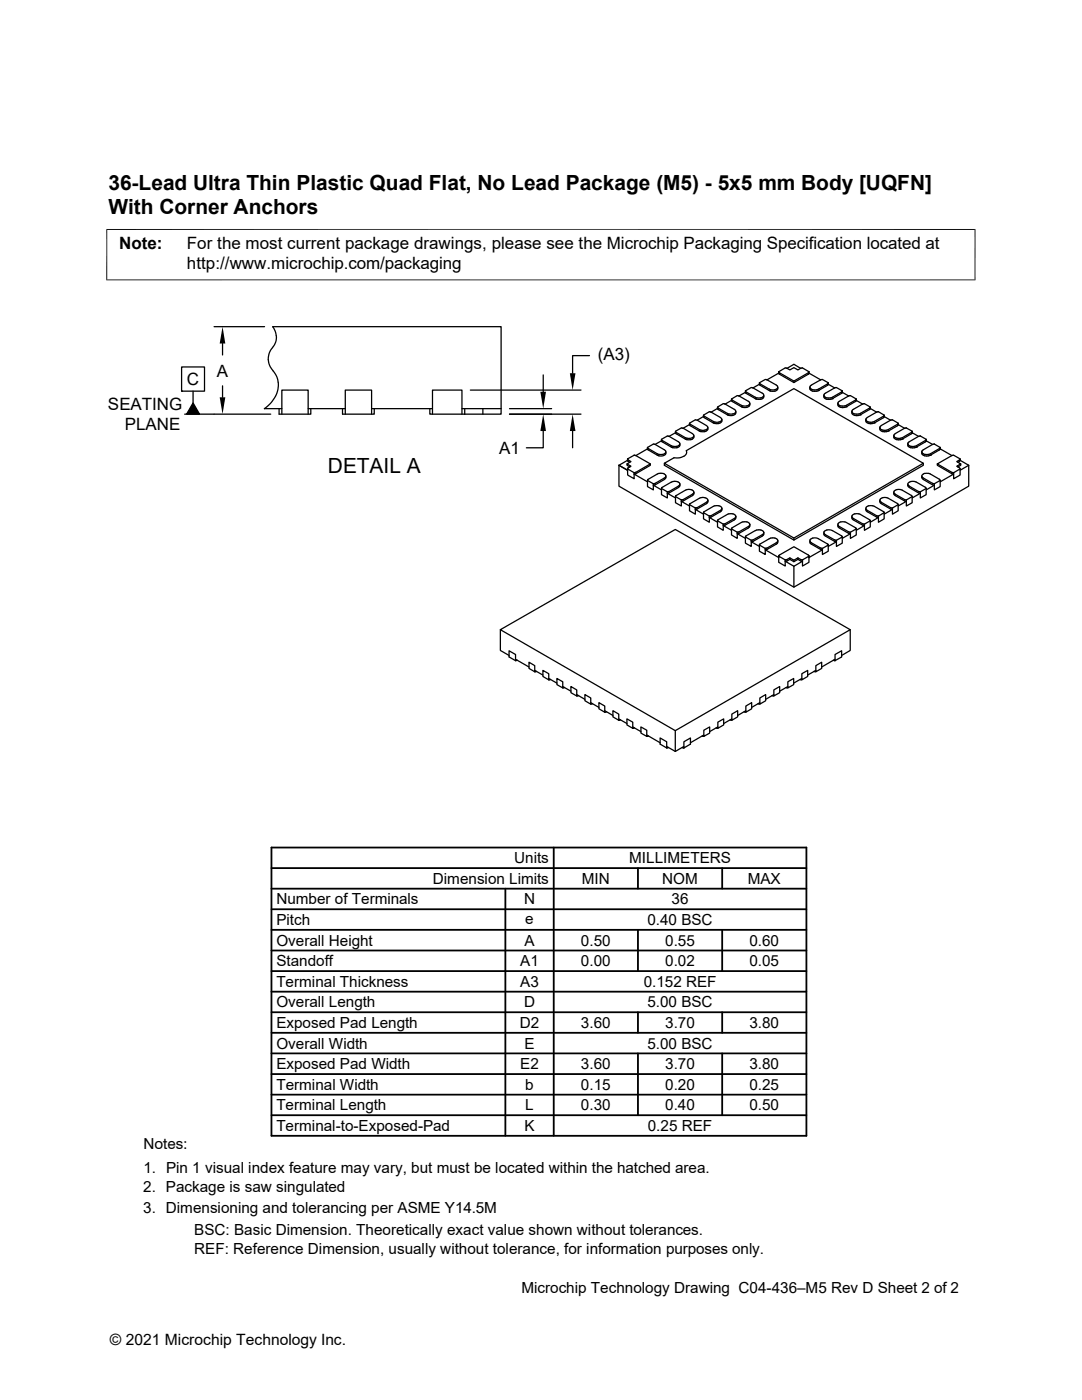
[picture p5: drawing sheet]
<svg xmlns="http://www.w3.org/2000/svg" width="216mm" height="279mm" viewBox="0 0 216 279" stroke-linecap="round" stroke-linejoin="round" font-family="sans-serif">
<g fill="none" stroke="#000" stroke-width=".25">
<path d="M36.2 73.2h4.6v4.9h-4.6zM36.2 78.1h.1M38.5 78.1v2.3M42.7 65.2h10.1M44.4 68.6v2.2M44.4 77v2.3M54.4 74a3.9 3.9 0 0 1 1.1 2.3M54.5 74a3.6 3.6 0 0 1 .3-5.2 3.5 3.5 0 0 0-.4-3.6h45.6v16.4h-7.8M55.5 76.3a5.7 5.7 0 0 1-2.7 5.3M93.9 77.9h22M108.4 74.8v3.4M117.6 71h-3.3v3.5"/>
<path d="M146 79.9l-1.3 .7M146 79.9l.1 .2 2.2 1.2M146 79.6l.1 .2 2.2 1.2M147.3 79h-.2l-1.1 .6v.3M147.3 79l2.3 1.3M148.7 78.3v-.3l1.4-.7 2.3 1.4M148.7 78.3l-1.2 .7M148.8 78.3l.1 .2 1.8 1.1M148.8 78l.1 .2 1.8 1.1M150.7 79.6l.3 .1M150.7 79.3l1.1 .1M150.7 79.6h.1"/>
<path d="M151 79.7h.8M151.5 76.7v-.3l1.3-.7 2.2 1.3 .2 .3-.3 .4M151.5 76.7l-1.2 .7M151.5 76.7l.1 .1M151.5 76.4l.1 .1M151.6 76.8l1.9 1.2M151.6 76.5l1.9 1.2M152.1 79.6l-.3 .1M152.1 79.3l-.3 .1M152.3 78.7a.37 .37 0 0 1-.2 .6M152.4 78.9v.5l-.3 .2M153.5 78l1.1 .1"/>
<path d="M153.5 77.7l1.1 .1M153.5 77.9h.1M154.9 78l-.3 .1M154.9 77.7l-.3 .1M155.2 77.3v.4l-.3 .2M155.4 74.5l-2.3 1.3M155.4 74.2l.1 .2 2.9 1.7 2.9-1.7 .1-.2M155.4 74.2v.3M156.9 73.4h-.2l-1.3 .8M156.9 73.5h.2M157 73.5l1.4-.8 1.4 .8M158.4 76.1v.2"/>
<path d="M159.9 73.5l-.7 .3-.8-.4-.8 .4-.5-.3M159.9 73.4h.2l1.3 .8M161.4 74.2v.3M161.4 74.5l-3 1.8-3-1.8M161.4 74.5l2.3 1.3M161.6 77.3l.1 .2M161.6 77.3l.1 .4M161.6 77.7l.3 .2M161.6 77.5l.3 .2M161.7 77.1l-.1 .2M161.9 78l.3 .1M161.9 77.7l.3 .1"/>
<path d="M163.3 77.9h.1M163.3 78l-1.1 .1M163.3 77.7l-1.1 .1M164.4 78.9l.1 .2M164.4 78.9l.1 .5M164.4 79.4l.3 .2M164.4 79.1l.3 .2M164.5 78.7l-.1 .2M164.7 79.6l.3 .1M164.7 79.3l.3 .1M165.2 76.8l-1.9 1.2M165.2 76.5l-1.9 1.2"/>
<path d="M165.3 76.7v-.3l-1.3-.7-2.4 1.4M165.3 76.4l-.1 .1M165.3 76.7h.1M165.3 76.7l-.1 .1M165.3 76.7l1.2 .7M165.8 79.7h-.8M166.1 79.6h.1M166.1 79.6l-.3 .1M166.1 79.3l-1.1 .1M166.9 77.3h.1M166.9 77.3l-2.5 1.4M166.9 77.3l1.2 .7v.3"/>
<path d="M168 78.4l-1.9 1.2M168 78.1l-1.9 1.2M168.1 78h.1M168.1 78.3h.1M168.1 78.3l-.1 .1M168.1 78l-.1 .1M168.1 78.3l1.2 .7M169.5 79l-2.3 1.3M169.7 79h.1M169.7 79h-.2M169.7 79l1.2 .6v.3M170.8 79.7l-1.9 1.2"/>
<path d="M170.9 79.6h.1M170.9 79.9h.1M170.9 79.9l-.1 .1M170.9 79.6l-.1 .1M170.9 79.9l1.2 .7M36.9 82.7h17.1M38.5 80.4l1.3 2.3h-2.6zM52.7 81.6h3.5M55.7 81.6v1.1h6.3v-1.1M56.2 82.7v-4.8h5.3v4.8M61.5 81.6h7.4M68.3 81.6v1.1h6.4v-1.1"/>
<path d="M68.9 82.7v-4.8h5.2v4.8M74.1 81.6h12.2M85.8 81.6v1.1h6.9M86.3 82.7v-4.8h5.9v4.8M92.7 81.6v1.1M96.4 81.6v1.1M100 81.6v1.1h-7.3M101.7 81.6h8.4M101.7 82.7h14.2M108.4 86v3.4h-3.4M114.3 86v3.4M123.5 92.9l1.7 1"/>
<path d="M123.5 92.9v4.1l34.9 20.2 34.9-20.2v-4.1M125.1 92.6v.3l.6 .3M125.2 91.9l.5 .4M125.2 91.6l.2 .2M125.2 91.6v.3M125.2 93.6l1.3 .7M125.2 91.9l-1.7 1M125.2 93.6v1.2l1.3 .7v-1.2M125.4 93.3l-.2 .3M125.4 91.8l.5 .3-.8 .5 .8 .4-.5 .4M126.5 90.8h.1M126.5 90.8l-1.3 .8"/>
<path d="M126.5 94.6h.1M126.5 94.3h.1M126.5 94.6l2.7 1.6M126.6 90.8l3.2 1.8-2.9 1.7h-.3M129.2 89.6l.1 .2 2.2 1.2M129.2 89.3l.1 .2 1.9 1.1M129.2 95.9v1.2l1.2 .7v-1.3M129.2 95.9l1.2 .6M129.2 89.6l-2.3 1.3M129.2 95.9h.1M129.8 92.6v.3l-3.2 1.7M130.6 96.5h-.2"/>
<path d="M130.7 88.7l-.3-.1-1.2 .7v.3M130.7 88.7l2.1 1.3M131.2 90.8h.1M131.2 90.6l.3 .1M131.5 94.5l1.1 .1M131.5 94.5l-2.2 1.2-.1 .2M132 97.5v1.2l1.2 .7v-1.3M132 97.5l1.2 .6M132 88l-1.3 .7M132 88l2 1.2M132 87.7l.1 .2 2.2 1.2M132 97.5h.1"/>
<path d="M132.6 92.5v.4l25.8 14.9 25.8-14.9v-.4M132.6 90.6l-1.1 .1M132.6 94.6l.3 .4M132.8 90a.37 .37 0 0 1-.2 .6M132.8 95.2l-2.2 1.3M132.9 90.2a.82 .82 0 0 1-1.2 .8h-.2M132.9 95l-.2 .6-2 1.2h-.3l1.6 1M132.9 95l-.1 .2M133.5 87.1l-.3-.1-1.2 .7v.3M133.5 87.1l2.1 1.2M134 89.2h.1M134 89.2l.3 .2"/>
<path d="M134.3 96.1a1.1 1.1 0 0 1 1.4 .5M134.3 96.1l-2.2 1.2-.1 .2M134.8 86.4l-1.3 .7M134.8 86.3l.1 .3 1.9 1M134.8 86.1l.1 .2 1.9 1.1M134.8 99.1v1.2l1.2 .7v-1.2M134.8 99.1l1.2 .7M135.4 97.3l-2.2 1.1 1.6 1M135.6 88.4l.1 .2a1.04 1.04 0 0 1-1.4 .5M135.6 96.8l-2.1 1.3h-.3M135.7 88.6a.81 .81 0 0 1-1.2 .8l-.2-.1M135.7 96.6l-.1 .4-.2 .3"/>
<path d="M135.7 96.6l-.1 .2M136.3 85.5l-.3-.1-1.2 .7v.3M136.4 91.1a3.1 3.1 0 0 1-1.9 .3l-1.9 1.1 25.8 14.9 25.8-14.9-25.8-14.9-21.5 12.3v.7l-.5 .5M136.8 87.6h.1M136.8 87.6l.3 .2M136.8 87.3l.3 .2M137.1 97.7a1.08 1.08 0 0 1 1.4 .5M137.1 97.7l-2.2 1.2-.1 .2M137.6 84.7l-1.3 .8 1.9 1.1a.41 .41 0 0 1 .3 .3 .41 .41 0 0 1-.3 .4M137.6 84.7l.1 .3 2.2 1.1M137.6 84.5l.1 .2M137.7 84.7l2.2 1.2"/>
<path d="M138.2 87.6l-1.1 .1M138.2 87.3l-1.1 .2M138.5 87l-.1 .3-.2 .3M138.5 98.2l-.2 .6-2 1.2-.3 .1 1.6 .9M138.5 98.2l-.3 .4-1.9 1.1-.3 .1M138.7 83.8l-1.1 .7v.2M138.7 83.8l.4 .1M139.1 83.9l1.8 1M139.6 86h.1M139.8 86.1h.9M139.8 85.9h.9M139.9 99.3l-2.2 1.2"/>
<path d="M140.4 83.1l-1.3 .8M140.4 83.1l.1 .3 2.2 1.1M140.4 82.8l.1 .3 2.2 1.1M140.6 99.3l.3 .1M140.7 99.3h-.9M140.9 86l-.3 .1M140.9 85.7l-.3 .2M140.9 84.9a.37 .37 0 0 1 .3 .6M140.9 99.4l.3 .2M141.2 85.5l-.3 .2M141.2 99.7v.1M141.2 85.3v.4l-.3 .3"/>
<path d="M141.2 99.8l-.1 .6-2.1 1.2M141.2 99.8l-.3 .4M141.9 82.3l-.4-.1-1.1 .6v.3M141.9 82.3l1.8 1M142.3 84.4h.1M142.6 84.5h.8M142.6 84.2h.8M143.2 81.5l-1.3 .8M143.2 81.5l.1 .2M143.2 81.2l.1 .2 2.2 1.2M143.3 81.7l2.2 1.2M143.7 84.4l-.3 .1"/>
<path d="M143.7 84.1l-.3 .1M143.7 83.3l.3 .5-.3 .3M144 83.7v.4l-.3 .3M144.5 80.6h-.2l-1.1 .6v.3M144.5 80.6h.2M144.7 80.6l2 1.3a.51 .51 0 0 1-.5 .7M145.1 82.8h.1M145.4 82.9h.8M145.4 82.6h.8M146.8 82.6l-.6 .3M146.8 82.1l-.1 .5M147.9 81.2h.1"/>
<path d="M148.2 81.3h.8M148.2 81h.8M149.3 80.9l-.3 .1M149.5 80.3a.37 .37 0 0 1-.2 .6M149.6 80.5a.64 .64 0 0 1-.6 .8M167.2 80.5l.3 .4M167.2 80.5v.5l.3 .2M167.3 80.3l-.1 .2M167.5 81.2l.3 .1M167.5 80.9l.3 .1M168.9 81.2h.1M168.9 81.2l-1.1 .1"/>
<path d="M168.9 80.9l-1.1 .1M170 82.1l.3 .4M170 82.1l.1 .5M170 82.6l.3 .2M170.3 82.8l.3 .1M170.3 82.5l.3 .1M170.8 80l-1.9 1.2M171.4 82.6h-.8M171.7 82.8h.1M171.7 82.8l-1.1 .1M171.7 82.5l-.3 .1M172.3 80.6l-2 1.1-.3 .4"/>
<path d="M172.4 80.6h.1M172.4 80.6h-.1M172.5 80.6l1.2 .6v.3M172.8 83.7v.3M172.8 84l.3 .4M173.1 83.3l-.3 .4 .3 .4M173.1 84.4l.3 .1M173.1 84.1l.3 .1M173.5 81.7l-1.8 1.1M173.6 81.6l-.1 .1M173.6 81.3l-1.9 1.2M173.7 81.5l1.2 .8"/>
<path d="M173.7 81.2v.1M173.7 81.5h.1M173.7 81.5l-.1 .1M173.7 81.3l-.1 .1M174.5 84.4h.1M175.2 82.2h.1M175.2 82.2l-2.1 1.1M175.3 82.2l1.1 .6v.3M175.6 85.3v.3M175.6 99.8v.3M175.6 85.6l.3 .4M175.6 85.5l.3 .2"/>
<path d="M175.6 99.7v.2l.3 .3M175.9 99.4l-.3 .2M175.9 84.9a.37 .37 0 0 0-.3 .6M175.9 86l.3 .1M175.9 85.7l.3 .2M176.1 99.3l1 .1 2 1.1M176.2 99.3l-.3 .1M176.4 83.1l1.3 .8M176.4 83.1l-.1 .3-1.8 1-1.1 .1M176.4 82.8v.1M176.4 82.9l-.1 .2-1.8 1-1.1 .1M177.2 86h.1"/>
<path d="M177.7 83.9l-1.8 1M178 83.8h.1M178 83.8l-.3 .1M178.1 83.8l1.1 .7v.2M178.4 87l.2 .3M178.4 98.2l.1 .6 2.3 1.3-1.6 .9M178.4 87v.3l.2 .3M178.6 97.8a.41 .41 0 0 0-.2 .4 .41 .41 0 0 0 .2 .4l1.9 1.1 .3 .1M178.7 87.6l.3 .2M178.7 87.3l.3 .2M178.9 97.7l1.1 .1 1.9 1.1 .1 .2M179 97.7l-.3 .1"/>
<path d="M179.1 84.7l-2 1.1-1 .1M179.2 84.5h.1M179.2 84.7v.1M179.2 84.8l-.1 .2-1.9 1-1.1 .1M179.2 84.5l-.1 .2M179.2 84.7l1.3 .8-2 1.1-.1 .4M180 87.6h.1M180.8 85.4h.1M180.8 85.4l-.3 .1M180.8 85.4l1.2 .7v.3M181.1 96.6l.1 .4 .2 .3M181.1 88.6l.1 .4 .2 .2"/>
<path d="M181.1 88.6l.3 .3M181.2 96.8l2.1 1.3h.3M181.2 88.4l-.1 .2M181.4 96.2l-.2 .3v.3M181.4 97.3l2.2 1.1-1.6 1M181.5 89.2l.3 .2M181.5 89l.3 .1M181.7 96.1l1.1 .1 1.9 1.1 .1 .2M181.8 96.1l-.3 .1M182 86.4l1.3 .7M182 99.1v1.2l-1.2 .7v-1.2M182 86.1l-.1 .2-1.9 1.1-1.1 .1"/>
<path d="M182 86.3v.1M182 86.4l-.1 .2-1.9 1-1.1 .1M182 99.1l-1.2 .7M182.8 89.2h.1M183.3 87.1l-2.1 1.2M183.6 87h.1M183.6 87l-.3 .1M183.6 87l1.2 .7v.3M183.9 95l.2 .6 2 1.2h.3l-1.6 1M183.9 90.2l.3 .4M184 95.2l2.2 1.3M184 90l-.1 .2"/>
<path d="M184.2 94.6a.37 .37 0 0 0-.2 .6M184.2 94.6l.7-.2 .6 .1 2 1.2 .1 .2M184.8 97.5v1.2l-1.2 .7v-1.3M184.8 88l-.1 .2-1.9 1-1.1 .1M184.8 87.7h.1M184.8 87.7l-.1 .2-1.9 1.1-1.1 .1M184.8 97.5l-1.2 .6M184.8 88l1.3 .7M185.6 90.8h.1M186.1 88.7l-2.1 1.3M186.2 96.5h.2M186.4 88.6h.1"/>
<path d="M186.4 88.6l-.3 .1M186.4 88.6l1.2 .7v.3M187 92.6v.3l3.3 1.7M187.6 95.9v1.2l-1.2 .7v-1.3M187.6 95.9l-1.2 .6M187.6 89.6l2.3 1.3M187.6 89.3h.1M187.6 89.6h.1M187.6 89.6l-2 1.2a1.02 1.02 0 0 1-1 .2 1.02 1.02 0 0 1-.7-.8M187.6 89.3l-.1 .2-2 1.1-.6 .1-.7-.1M190.3 90.8l-3.3 1.8 2.9 1.7h.4M190.3 94.6l-2.7 1.6"/>
<path d="M190.3 90.8l1.3 .8M190.3 94.3l1.3-.7v1.2l-1.3 .7zM191.4 91.8l-.5 .3 .8 .5-.8 .4 .5 .4M191.5 93.3l.1 .3M191.6 91.9l1.7 1M191.6 91.6v.3M191.6 91.6l-.2 .2M191.6 91.9l-.5 .4M191.7 92.6v.3l-.6 .3M193.3 92.9l-1.7 1M137.6 100.7v1.2l1.1 .7v-1.2M137.6 100.7l1.1 .7"/>
<path d="M137.7 100.5l-.1 .2M139 101.6l-.3 .1 1.7 .9M140.4 102.3v1.2l1.1 .7v-1.2M140.4 102.3l1.1 .7M140.4 102.3h.1M140.9 100.2l-2.2 1.2M141.8 103.3h-.3l1.7 .9M142.7 100.9l-2.3 1.4M143.2 103.9l1.1 .7M143.2 103.9v1.3l1.1 .6v-1.2M143.2 103.9h.1M143.4 100.9l.3 .1"/>
<path d="M143.4 100.9h-.8M143.7 101l.3 .2M144 101.3v.2M144 101.5l-.1 .5-2.1 1.2M144 101.5l-.3 .4-2.2 1.1M144.5 104.6h-.2M145.5 102.5l-2.2 1.2-.1 .2M146 105.6l1.1 .6M146 105.6v1.2l1.1 .6v-1.2M146 105.5v.1M146.2 102.5l.3 .2M146.2 102.6h-.8"/>
<path d="M146.5 102.7l.3 .4M146.8 103.5l-2.5 1.4 1.7 .9M146.8 103.3l-.1 .2M146.8 103.1l-.3 .4-2 1.1M146.8 103.1v.2M147.3 106.2h-.2M148.3 104.1l-2.2 1.2-.1 .2M148.7 107.2v1.2l1.2 .7v-1.3M148.7 107.2l1.2 .6M148.8 107.1v.1M149 104.1l.3 .2M149 104.2h-.8"/>
<path d="M149.3 104.3l.3 .4M149.6 104.7l-.3 .4-2 1.1M149.6 104.7l-.1 .6-2 1.1-.4 .1 1.6 .9M150.7 105.9l-1.8 1-.1 .2M151.5 108.8v1.2l1.2 .7v-1.2M151.5 108.8l1.2 .7M151.6 108.6l-.1 .2M151.8 105.8l.3 .1M151.8 105.8l-1.1 .1M152.1 105.9l.3 .4M152.4 106.5l-2.5 1.3M152.4 106.3l-.1 .6-2.4 1.2 1.6 1"/>
<path d="M152.4 106.3l-.1 .2M153.5 107.5l-1.9 1.1M154.6 107.4l.3 .1M154.6 107.4l-1.1 .1M154.9 107.5l.3 .4M155.2 108.4l-2.5 1.3 2.7 1.6v-.3M155.2 107.9l-.1 .5M155.2 107.9l-.3 .4-1.8 1.1h-.4M155.4 111v1.2l1.3 .8v-1.3M155.4 111l1.3 .7M155.5 110.8l-.1 .2M155.5 110.8l2.9-1.7 2.9 1.7 .1 .2"/>
<path d="M156.9 111.7h-.2M156.9 111.7l.7-.4 .8 .5 .8-.5 .7 .4M157.6 111.3v.3M158.4 107.4v.4M158.4 113v4.2M158.4 111.8v.3M159.2 111.3v.3M159.9 112l-.7-.4-.8 .5-.8-.5-.9 .4 1.7 1M159.9 111.7h.2M159.9 112h.2M160.1 111.7h.1M160.1 112h.1"/>
<path d="M160.1 112l-1.7 1M161.4 111v1.2l-1.3 .8v-1.3M161.4 111h.1M161.4 111.2v.1M161.4 111l-1.3 .7M161.4 111.3h.1M161.6 107.9l.1 .5M161.6 108.4l2.1 1.2 .4 .1-2.7 1.6M161.6 108.1l2.1 1.3h.4M161.7 107.7v.4M161.9 107.5l-.3 .2M162.2 107.4h1l2 1.2"/>
<path d="M162.2 107.4l-.3 .1M164.4 106.3l.1 .5M164.4 106.8l2.1 1.2 .4 .1M164.4 106.5l2.5 1.3M164.5 106.1v.4M164.7 105.9l-.3 .2M165 105.8l1.1 .1M165 105.8l-.3 .1M165.2 108.6l.1 .2M165.3 108.8l-1.2 .7M165.3 108.8v1.2l-1.2 .7v-1.2M166.1 105.9l1.9 1.1"/>
<path d="M166.9 108.1l-1.6 1M166.9 107.8l1.2-.6v1.2l-1.2 .7zM167.2 104.7l.1 .6 2 1.1 .4 .1M167.5 104.3a.42 .42 0 0 0-.3 .4 .42 .42 0 0 0 .3 .4l2 1.1M167.8 104.2h.9l2.1 1.2M167.8 104.1l-.3 .2M168 107l.1 .2M169.5 106.2h.2M169.7 106.5l-1.6 .9M169.7 106.2l1.2-.6v1.2l-1.2 .6zM170 103.1l.1 .4M170 103.5l2.5 1.4"/>
<path d="M170.3 102.7a.42 .42 0 0 0-.3 .4 .42 .42 0 0 0 .3 .4l2 1.1M170.6 102.6h.8M170.6 102.5l-.3 .2M170.8 105.4l.1 .2M171.4 102.5l2.2 1.3M172.3 104.6h.2M172.5 104.9l-1.6 .9M172.5 104.6l1.2-.7v1.3l-1.2 .6zM172.8 101.5v.2M172.8 101.7l.3 .4 1.9 1.1M172.8 101.3v.2l.1 .3 2.4 1.2M173.1 101l-.3 .2"/>
<path d="M173.4 100.9h.8M173.4 100.9l-.3 .1M173.6 103.8l.1 .1M174.1 100.9l2.2 1.2 .1 .2M175 103.3h.3M175.3 103l1.1-.7v1.2l-1.1 .7zM175.3 103.3l-1.6 .9M175.6 100.1l.3 .4 1.9 1.1M175.9 100.2l2.2 1.2M177.8 101.6l.3 .1M178.1 101.7l-1.7 .9M178.1 101.4l1.1-.7v1.2l-1.1 .7z"/>
<path d="M179.1 100.5l.1 .2M99.8 125.7l34.9-20 35 20-35 20.1zM99.8 125.7v4.1l1.8 1M101.6 129.9l1.3 .7v1.2l-1.3-.7zM102.9 131.6l2.7 1.5M103.1 131.8h-.2M103.2 131.8h-.1M105.6 132.2l1.1 .6v1.3l-1.1-.7zM106.7 133.8l1.6 .9M107.1 134l-.4 .1M108.3 133.8l1.2 .7v1.2l-1.2-.7zM109.5 135.4l1.6 .9"/>
<path d="M109.9 135.6l-.4 .1M111.1 135.4l1.2 .7v1.2l-1.2-.7zM112.3 137l1.6 .9M112.5 137.3h-.2M112.6 137.2h-.1M113.9 137l1.2 .7v1.2l-1.2-.7zM115.1 138.6l1.6 1M115.3 138.9h-.2M115.4 138.8l-.1 .1M116.7 138.6l1.2 .7v1.2l-1.2-.7zM151.6 139.3l1.2-.7v1.2l-1.2 .7zM154.1 138.8l.1 .1"/>
<path d="M154.2 138.9h.2M154.4 138.6l-1.6 1M154.4 137.7l1.2-.7v1.2l-1.2 .7zM156.8 137.2h.2M157 137.3h.2M157.2 137l-1.6 .9M157.2 136.1l1.2-.7v1.2l-1.2 .7zM159.6 135.6l.4 .1M160 134.5l1.2-.7v1.2l-1.2 .7zM160 135.4l-1.6 .9M162.4 134l.4 .1M162.8 133.8l-1.6 .9"/>
<path d="M162.8 132.8l1.2-.6v1.2l-1.2 .7zM166.3 131.8h.1M166.4 131.8h.2M166.6 131.8h.1M166.6 130.6l1.3-.7v1.2l-1.3 .7zM166.6 131.6l-2.6 1.5M169.7 125.7v4.1l-1.8 1M117.9 140.5h.1M117.9 140.2l1.6 1M118.1 140.5h-.2M118.2 140.4l-.1 .1M119.5 140.2l1.2 .7v1.2l-1.2-.6z"/>
<path d="M120.7 141.8l1.6 1M120.7 142.1h.1M120.9 142.1h-.2M121 142l-.1 .1M122.3 141.8l1.2 .7v1.2l-1.2-.6zM123.5 143.7h.1M123.5 143.5l1.6 .9M123.8 143.7h-.3M125.1 143.5l1.2 .6v1.3l-1.2-.7zM126.3 145.4h.1M126.3 145.1l1.6 .9M126.6 145.3l-.3 .1"/>
<path d="M127.9 145.1l1.2 .6v1.3l-1.2-.7zM129.1 147h.1M129.1 146.7l2.6 1.5M129.3 146.9l-.2 .1M129.4 146.9h-.1M131.7 147.3l1.3 .7v1.3l-1.3-.8zM133 149l1.7 1M133.2 149.2l-.2 .1M133.4 149.2h-.2M134.7 145.8v4.2M136.1 149.2h.1M136.2 149.2l.3 .1"/>
<path d="M136.5 148l1.3-.7v1.2l-1.3 .8zM136.5 149l-1.8 1M140.1 146.9h.1M140.2 146.9l.2 .1M140.4 145.7l1.2-.6v1.2l-1.2 .7zM140.4 146.7l-2.6 1.5M142.9 145.3l.3 .1M143.2 145.1l-1.6 .9M143.2 144.1l1.2-.6v1.2l-1.2 .7zM145.7 143.7h.3M146 142.5l1.2-.7v1.3l-1.2 .6zM146 143.5l-1.6 .9"/>
<path d="M148.5 142l.1 .1M148.6 142.1h.2M148.8 141.8l-1.6 1M148.8 140.9l1.2-.7v1.3l-1.2 .6zM151.3 140.4l.3 .1M151.6 140.2l-1.6 1"/>
</g>
<g fill="none" stroke="#000" stroke-width=".36">
<path d="M54.2 177.4h106.7M54.2 173.2h106.7M54.2 169.1h106.7v57.6h-106.7zM100.8 177.4v49.3M110.5 169.1v57.6M127.3 173.2v4.2M144.1 173.2v4.2M54.2 189.7h106.7M54.2 185.6h106.7M54.2 181.5h106.7M54.2 197.9h106.7M54.2 193.8h106.7"/>
<path d="M127.3 185.6v8.2M144.1 185.6v8.2M54.2 218.5h106.7M54.2 202h106.7M54.2 210.2h106.7M54.2 206.1h106.7M54.2 214.4h106.7M127.3 202v4.1M127.3 210.2v12.4M144.1 202v4.1M144.1 210.2v12.4M54.2 222.6h106.7"/>
</g>
<path d="M21.2 45.8h173.4M21.2 55.9h173.4M21.3 45.7v10.2M194.6 45.7v10.2" fill="none" stroke="#000" stroke-width=".2"/>
<path d="M43.8 79.3h1.2l-.6 3.4zM44.4 65.2l.6 3.4h-1.2zM107.8 78.2h1.1l-.5 3.4zM113.7 74.5h1.1l-.5 3.4zM38.5 80.4l1.3 2.3h-2.6zM108.4 82.7l.5 3.3h-1.1zM114.3 82.7l.5 3.3h-1.1z" fill="#000"/>
<g font-size="4.2">
<text x="21.6" y="38">36-Lead Ultra Thin Plastic Quad Flat, No Lead Package (M5) - 5x5 mm Body [UQFN]</text>
<text x="21.6" y="42.8">With Corner Anchors</text>
<text x="65.4" y="94.5">DETAIL A</text>
</g>
<g font-size="3.4">
<text x="23.8" y="49.8">Note:</text>
<text x="37.3" y="49.8">For the most current package drawings, please see the Microchip Packaging Specification located at</text>
<text x="37.3" y="53.6">http://www.microchip.com/packaging</text>
<text x="119.3" y="71.8">(A3)</text>
<text x="37.3" y="76.9">C</text>
<text x="43.3" y="75.1">A</text>
<text x="21.5" y="81.9">SEATING</text>
<text x="24.9" y="85.8">PLANE</text>
<text x="99.6" y="90.6">A1</text>
</g>
<text font-size="3.1" x="21.9" y="268.4">© 2021 Microchip Technology Inc.</text>
<g font-size="3">
<text x="102.6" y="172.3">Units</text>
<text x="125.6" y="172.3">MILLIMETERS</text>
<text x="86.4" y="176.4">Dimension Limits</text>
<text x="116.1" y="176.4">MIN</text>
<text x="132.1" y="176.4">NOM</text>
<text x="149.2" y="176.4">MAX</text>
<text x="55.1" y="180.5">Number of Terminals</text>
<text x="55.1" y="184.6">Pitch</text>
<text x="104.6" y="180.5">N</text>
<text x="104.8" y="184.3">e</text>
<text x="129.2" y="184.6">0.40 BSC</text>
<text x="134" y="180.5">36</text>
<text x="55.1" y="188.7">Overall Height</text>
<text x="104.6" y="188.7">A</text>
<text x="115.9" y="188.7">0.50</text>
<text x="132.7" y="188.7">0.55</text>
<text x="149.5" y="188.7">0.60</text>
<text x="55.1" y="196.9">Terminal Thickness</text>
<text x="55.1" y="192.8">Standoff</text>
<text x="103.8" y="192.8">A1</text>
<text x="103.8" y="196.9">A3</text>
<text x="115.9" y="192.8">0.00</text>
<text x="128.4" y="196.9">0.152 REF</text>
<text x="132.7" y="192.8">0.02</text>
<text x="149.5" y="192.8">0.05</text>
<text x="55.1" y="201">Overall Length</text>
<text x="104.6" y="201">D</text>
<text x="129.2" y="201">5.00 BSC</text>
<text x="55.1" y="209.3">Overall Width</text>
<text x="55.1" y="205.2">Exposed Pad Length</text>
<text x="103.7" y="205.2">D2</text>
<text x="104.6" y="209.3">E</text>
<text x="115.9" y="205.2">3.60</text>
<text x="129.2" y="209.3">5.00 BSC</text>
<text x="132.7" y="205.2">3.70</text>
<text x="149.5" y="205.2">3.80</text>
<text x="55.1" y="213.4">Exposed Pad Width</text>
<text x="103.8" y="213.4">E2</text>
<text x="115.9" y="213.4">3.60</text>
<text x="132.7" y="213.4">3.70</text>
<text x="149.5" y="213.4">3.80</text>
<text x="55.1" y="217.5">Terminal Width</text>
<text x="55.1" y="221.6">Terminal Length</text>
<text x="104.8" y="221.6">L</text>
<text x="104.8" y="217.5">b</text>
<text x="115.9" y="221.6">0.30</text>
<text x="115.9" y="217.5">0.15</text>
<text x="132.7" y="217.5">0.20</text>
<text x="132.7" y="221.6">0.40</text>
<text x="149.5" y="221.6">0.50</text>
<text x="149.5" y="217.5">0.25</text>
<text x="55.1" y="225.7">Terminal-to-Exposed-Pad</text>
<text x="104.6" y="225.7">K</text>
<text x="129.3" y="225.7">0.25 REF</text>
<text x="28.6" y="229.3">Notes:</text>
<text x="28.6" y="237.9">2. Package is saw singulated</text>
<text x="28.6" y="234.1">1. Pin 1 visual index feature may vary, but must be located within the hatched area.</text>
<text x="28.6" y="242.1">3. Dimensioning and tolerancing per ASME Y14.5M</text>
<text x="38.8" y="250.3">REF: Reference Dimension, usually without tolerance, for information purposes only.</text>
<text x="38.8" y="246.4">BSC: Basic Dimension. Theoretically exact value shown without tolerances.</text>
<text x="104" y="258.1">Microchip Technology Drawing C04-436–M5 Rev D Sheet 2 of 2</text>
</g>
</svg>
